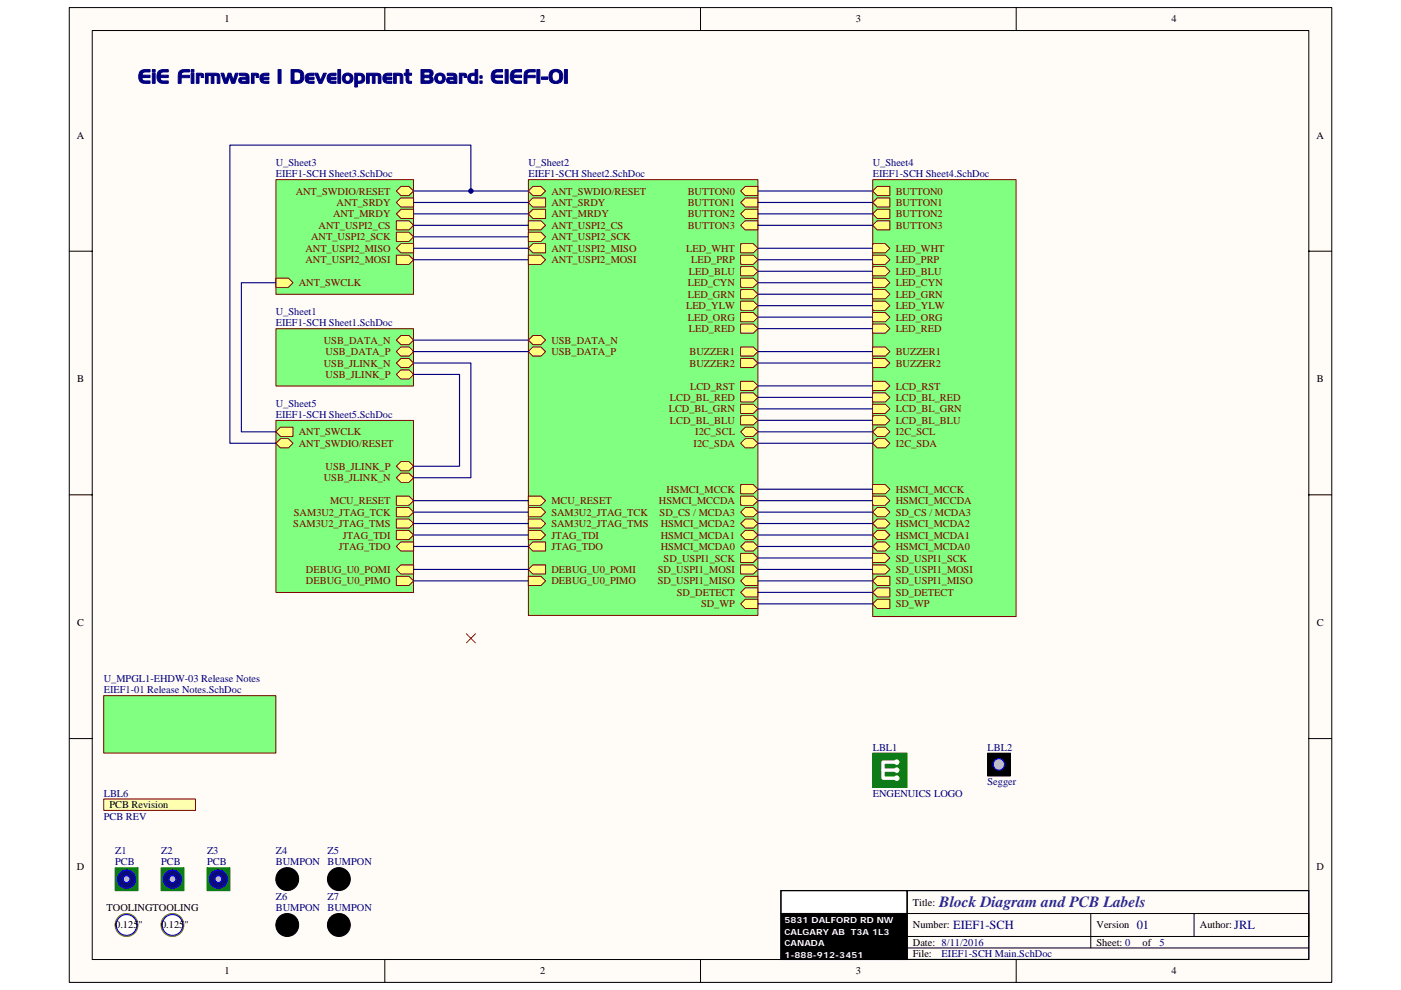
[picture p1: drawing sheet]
<svg xmlns="http://www.w3.org/2000/svg" width="297mm" height="210mm" viewBox="0 0 297 210" stroke-linecap="round" stroke-linejoin="round" font-family="sans-serif">
<path d="M14.7 1.6h267.7v206.8h-267.7z" fill="#fffcf8"/>
<path d="M14.7 1.6h267.7v206.8h-267.7z" fill="none" stroke="#000" stroke-width=".21"/>
<path d="M19.6 6.5h257.9v197h-257.9z" fill="#fffcf8"/>
<g fill="none" stroke="#000" stroke-width=".21">
<path d="M19.6 6.5h257.9v197h-257.9zM81.6 1.6v4.9M148.5 1.6v4.9M215.5 1.6v4.9M14.7 53.3h4.8M277.5 53.3h4.9M14.7 105h4.8M277.5 105h4.9M14.7 156.7h4.8M277.5 156.7h4.9M165.6 188.9h26.7M192.3 198.6h85.2v-4.8h-24.3v4.8"/>
<path d="M192.3 193.8h60.9M231.3 193.8v7.3M277.5 188.9h-85.2v14.6M81.6 203.5v4.9M148.5 203.5v4.9M192.3 201.1h85.2M215.5 203.5v4.9"/>
</g>
<path d="M165.6 188.9h26.7v4.9h-26.7z" fill="#fff"/>
<path d="M165.6 188.9h26.7v4.9h-26.7zM165.6 193.8h26.7v9.7h-26.7z" fill="none" stroke="#000" stroke-width=".21"/>
<path d="M165.6 188.9h111.9v14.6h-111.9zM165.6 193.8h26.7M192.3 188.9v14.6" fill="none" stroke="#000" stroke-width=".24"/>
<path d="M165.6 193.8h26.7v9.7h-26.7z" fill="#000"/>
<path d="M22 169.5h19.4v2.4h-19.4z" fill="#ffffb0"/>
<path d="M22 169.5h19.4v2.4h-19.4z" fill="none" stroke="#800000" stroke-width=".21"/>
<path d="M24.4 184.1h4.9v4.8h-4.9z" fill="#008000"/>
<path d="M24.4 184h4.9v4.9h-4.9z" fill="none" stroke="#008000" stroke-width=".21"/>
<circle cx="26.8" cy="186.5" r="1.94" fill="#11037e" stroke="#00f" stroke-width=".21"/>
<circle cx="26.8" cy="186.5" r=".72" fill="#c0c0c0" stroke="#00f" stroke-width=".21"/>
<path d="M34.2 184.1h4.8v4.8h-4.8z" fill="#008000"/>
<path d="M34.2 184h4.8v4.9h-4.8z" fill="none" stroke="#008000" stroke-width=".21"/>
<circle cx="36.6" cy="186.5" r="1.94" fill="#11037e" stroke="#00f" stroke-width=".21"/>
<circle cx="36.6" cy="186.5" r=".72" fill="#c0c0c0" stroke="#00f" stroke-width=".21"/>
<path d="M43.9 184.1h4.8v4.8h-4.8z" fill="#008000"/>
<path d="M43.9 184h4.8v4.9h-4.8z" fill="none" stroke="#008000" stroke-width=".21"/>
<circle cx="46.3" cy="186.5" r="1.94" fill="#11037e" stroke="#00f" stroke-width=".21"/>
<circle cx="46.3" cy="186.5" r=".72" fill="#c0c0c0" stroke="#00f" stroke-width=".21"/>
<circle cx="26.8" cy="196.2" r="2.42" fill="#909100" stroke="#808000" stroke-width=".21"/>
<circle cx="26.8" cy="196.2" r="2.19" fill="#fff" stroke="#00f" stroke-width=".21"/>
<circle cx="36.6" cy="196.2" r="2.43" fill="#909100" stroke="#808000" stroke-width=".21"/>
<circle cx="36.6" cy="196.2" r="2.19" fill="#fff" stroke="#00f" stroke-width=".21"/>
<path d="M58.5 69.7h29.2v12.2h-29.2z" fill="#80ff80"/>
<path d="M58.5 69.7h29.2v12.2h-29.2z" fill="none" stroke="#800000" stroke-width=".21"/>
<g fill="#ffff80" stroke="#800000" stroke-width=".21">
<path d="M85 71.2h1.7l1 .9-1 1h-1.7l-1-1z" fill-rule="evenodd"/>
<path d="M85 73.6h1.7l1 1-1 .9h-1.7l-1-.9z" fill-rule="evenodd"/>
<path d="M85 76h1.7l1 1-1 1h-1.7l-1-1z" fill-rule="evenodd"/>
<path d="M85 78.4h1.7l1 1-1 1h-1.7l-1-1z" fill-rule="evenodd"/>
</g>
<path d="M112.1 38.1h48.6v92.4h-48.6z" fill="#80ff80"/>
<path d="M112 38.1h48.7v92.4h-48.7z" fill="none" stroke="#800000" stroke-width=".21"/>
<g fill="#ffff80" stroke="#800000" stroke-width=".21">
<path d="M157 80.9h2.7l1 1-1 .9h-2.7z" fill-rule="evenodd"/>
<path d="M157 83.3h2.7l1 1-1 1h-2.7z" fill-rule="evenodd"/>
<path d="M157 85.7h2.7l1 1-1 1h-2.7z" fill-rule="evenodd"/>
<path d="M157 88.2h2.7l1 1-1 .9h-2.7z" fill-rule="evenodd"/>
<path d="M157 73.6h2.7l1 1-1 .9h-2.7z" fill-rule="evenodd"/>
<path d="M157 42.9l1-.9h2.7v1.9h-2.7z" fill-rule="evenodd"/>
<path d="M157 45.4l1-1h2.7v1.9h-2.7z" fill-rule="evenodd"/>
<path d="M157 47.8l1-1h2.7v2h-2.7z" fill-rule="evenodd"/>
<path d="M157 40.5l1-1h2.7v2h-2.7z" fill-rule="evenodd"/>
<path d="M112 122.2h2.7l1 1-1 1h-2.7z" fill-rule="evenodd"/>
<path d="M112 120.8l1-1h2.7v2h-2.7z" fill-rule="evenodd"/>
<path d="M157 123.2l1-1h2.7v2h-2.7z" fill-rule="evenodd"/>
<path d="M157 119.8h2.7l1 1-1 1h-2.7z" fill-rule="evenodd"/>
<path d="M157 117.4h2.7l1 .9-1 1h-2.7z" fill-rule="evenodd"/>
<path d="M158 107.7h1.7l1 .9-1 1h-1.7l-1-1z" fill-rule="evenodd"/>
<path d="M157 61.4h2.7l1 1-1 1h-2.7z" fill-rule="evenodd"/>
<path d="M157 56.6h2.7l1 .9-1 1h-2.7z" fill-rule="evenodd"/>
<path d="M157 63.9h2.7l1 .9-1 1h-2.7z" fill-rule="evenodd"/>
<path d="M157 68.7h2.7l1 1-1 1h-2.7z" fill-rule="evenodd"/>
<path d="M157 51.7h2.7l1 1-1 .9h-2.7z" fill-rule="evenodd"/>
<path d="M112 105.2h2.7l1 1-1 1h-2.7z" fill-rule="evenodd"/>
<path d="M157 66.3h2.7l1 1-1 .9h-2.7z" fill-rule="evenodd"/>
<path d="M157 54.1h2.7l1 1-1 1h-2.7z" fill-rule="evenodd"/>
<path d="M157 59h2.7l1 1-1 .9h-2.7z" fill-rule="evenodd"/>
<path d="M157 76h2.7l1 1-1 1h-2.7z" fill-rule="evenodd"/>
<path d="M157 102.8h2.7l1 1-1 .9h-2.7z" fill-rule="evenodd"/>
<path d="M157 105.2h2.7l1 1-1 1h-2.7z" fill-rule="evenodd"/>
<path d="M158 114.9h1.7l1 1-1 1h-1.7l-1-1z" fill-rule="evenodd"/>
<path d="M158 112.5h1.7l1 1-1 .9h-1.7l-1-.9z" fill-rule="evenodd"/>
<path d="M157 111l1-.9h1.7l1 .9-1 1h-1.7z" fill-rule="evenodd"/>
<path d="M112 112.5h2.7l1 1-1 .9h-2.7z" fill-rule="evenodd"/>
<path d="M112 115.9l1-1h2.7v2h-2.7z" fill-rule="evenodd"/>
<path d="M113 71.2h1.7l1 .9-1 1h-1.7l-1-1z" fill-rule="evenodd"/>
<path d="M113 73.6h1.7l1 1-1 .9h-1.7l-1-.9z" fill-rule="evenodd"/>
<path d="M157 125.6l1-.9h2.7v1.9h-2.7z" fill-rule="evenodd"/>
<path d="M157 128.1l1-1h2.7v2h-2.7z" fill-rule="evenodd"/>
<path d="M158 90.6h1.7l1 1-1 1h-1.7l-1-1z" fill-rule="evenodd"/>
<path d="M158 93h1.7l1 1-1 1h-1.7l-1-1z" fill-rule="evenodd"/>
<path d="M112 52.7l1-1h2.7v1.9h-2.7z" fill-rule="evenodd"/>
<path d="M112 42.9l1-.9h2.7v1.9h-2.7z" fill-rule="evenodd"/>
<path d="M112 45.4l1-1h2.7v1.9h-2.7z" fill-rule="evenodd"/>
<path d="M112 54.1h2.7l1 1-1 1h-2.7z" fill-rule="evenodd"/>
<path d="M112 49.3h2.7l1 .9-1 1h-2.7z" fill-rule="evenodd"/>
<path d="M112 46.8h2.7l1 1-1 1h-2.7z" fill-rule="evenodd"/>
<path d="M113 39.5h1.7l1 1-1 1h-1.7l-1-1z" fill-rule="evenodd"/>
<path d="M112 110.1h2.7l1 .9-1 1h-2.7z" fill-rule="evenodd"/>
<path d="M112 107.7h2.7l1 .9-1 1h-2.7z" fill-rule="evenodd"/>
</g>
<path d="M58.5 38.1h29.2v24.3h-29.2z" fill="#80ff80"/>
<path d="M58.5 38.1h29.2v24.3h-29.2z" fill="none" stroke="#800000" stroke-width=".21"/>
<g fill="#ffff80" stroke="#800000" stroke-width=".21">
<path d="M84 52.7l1-1h2.7v1.9h-2.7z" fill-rule="evenodd"/>
<path d="M84 42.9l1-.9h2.7v1.9h-2.7z" fill-rule="evenodd"/>
<path d="M84 45.4l1-1h2.7v1.9h-2.7z" fill-rule="evenodd"/>
<path d="M84 54.1h2.7l1 1-1 1h-2.7z" fill-rule="evenodd"/>
<path d="M84 49.3h2.7l1 .9-1 1h-2.7z" fill-rule="evenodd"/>
<path d="M84 46.8h2.7l1 1-1 1h-2.7z" fill-rule="evenodd"/>
<path d="M58.5 59h2.6l1 1-1 .9h-2.6z" fill-rule="evenodd"/>
<path d="M85 39.5h1.7l1 1-1 1h-1.7l-1-1z" fill-rule="evenodd"/>
</g>
<path d="M185.1 38.1h30.3v92.7h-30.3z" fill="#80ff80"/>
<path d="M185 38.1h30.4v92.7h-30.4z" fill="none" stroke="#800000" stroke-width=".21"/>
<g fill="#ffff80" stroke="#800000" stroke-width=".21">
<path d="M185 73.6h2.7l1 1-1 .9h-2.7z" fill-rule="evenodd"/>
<path d="M185 45.4l1-1h2.7v1.9h-2.7z" fill-rule="evenodd"/>
<path d="M185 47.8l1-1h2.7v2h-2.7z" fill-rule="evenodd"/>
<path d="M185 42.9l1-.9h2.7v1.9h-2.7z" fill-rule="evenodd"/>
<path d="M186 90.6h1.7l1 1-1 1h-1.7l-1-1z" fill-rule="evenodd"/>
<path d="M186 93h1.7l1 1-1 1h-1.7l-1-1z" fill-rule="evenodd"/>
<path d="M185 80.9h2.7l1 1-1 .9h-2.7z" fill-rule="evenodd"/>
<path d="M185 83.3h2.7l1 1-1 1h-2.7z" fill-rule="evenodd"/>
<path d="M185 85.7h2.7l1 1-1 1h-2.7z" fill-rule="evenodd"/>
<path d="M185 88.2h2.7l1 1-1 .9h-2.7z" fill-rule="evenodd"/>
<path d="M185 61.4h2.7l1 1-1 1h-2.7z" fill-rule="evenodd"/>
<path d="M185 59h2.7l1 1-1 .9h-2.7z" fill-rule="evenodd"/>
<path d="M185 63.9h2.7l1 .9-1 1h-2.7z" fill-rule="evenodd"/>
<path d="M185 68.7h2.7l1 1-1 1h-2.7z" fill-rule="evenodd"/>
<path d="M185 51.7h2.7l1 1-1 .9h-2.7z" fill-rule="evenodd"/>
<path d="M185 66.3h2.7l1 1-1 .9h-2.7z" fill-rule="evenodd"/>
<path d="M185 54.1h2.7l1 1-1 1h-2.7z" fill-rule="evenodd"/>
<path d="M185 56.6h2.7l1 .9-1 1h-2.7z" fill-rule="evenodd"/>
<path d="M185 76h2.7l1 1-1 1h-2.7z" fill-rule="evenodd"/>
<path d="M185 40.5l1-1h2.7v2h-2.7z" fill-rule="evenodd"/>
<path d="M186 107.7h1.7l1 .9-1 1h-1.7l-1-1z" fill-rule="evenodd"/>
<path d="M185 102.8h2.7l1 1-1 .9h-2.7z" fill-rule="evenodd"/>
<path d="M185 105.2h2.7l1 1-1 1h-2.7z" fill-rule="evenodd"/>
<path d="M186 114.9h1.7l1 1-1 1h-1.7l-1-1z" fill-rule="evenodd"/>
<path d="M186 112.5h1.7l1 1-1 .9h-1.7l-1-.9z" fill-rule="evenodd"/>
<path d="M185 111l1-.9h1.7l1 .9-1 1h-1.7z" fill-rule="evenodd"/>
<path d="M185 125.6l1-.9h2.7v1.9h-2.7z" fill-rule="evenodd"/>
<path d="M185 128.1l1-1h2.7v2h-2.7z" fill-rule="evenodd"/>
<path d="M185 123.2l1-1h2.7v2h-2.7z" fill-rule="evenodd"/>
<path d="M185 119.8h2.7l1 1-1 1h-2.7z" fill-rule="evenodd"/>
<path d="M185 117.4h2.7l1 .9-1 1h-2.7z" fill-rule="evenodd"/>
</g>
<path d="M58.5 89.2h29.2v36.5h-29.2z" fill="#80ff80"/>
<path d="M58.5 89.2h29.2v36.5h-29.2z" fill="none" stroke="#800000" stroke-width=".21"/>
<g fill="#ffff80" stroke="#800000" stroke-width=".21">
<path d="M85 100.4h1.7l1 .9-1 1h-1.7l-1-1z" fill-rule="evenodd"/>
<path d="M85 97.9h1.7l1 1-1 1h-1.7l-1-1z" fill-rule="evenodd"/>
<path d="M84 105.2h2.7l1 1-1 1h-2.7z" fill-rule="evenodd"/>
<path d="M84 112.5h2.7l1 1-1 .9h-2.7z" fill-rule="evenodd"/>
<path d="M84 115.9l1-1h2.7v2h-2.7z" fill-rule="evenodd"/>
<path d="M84 122.2h2.7l1 1-1 1h-2.7z" fill-rule="evenodd"/>
<path d="M84 120.8l1-1h2.7v2h-2.7z" fill-rule="evenodd"/>
<path d="M84 110.1h2.7l1 .9-1 1h-2.7z" fill-rule="evenodd"/>
<path d="M84 107.7h2.7l1 .9-1 1h-2.7z" fill-rule="evenodd"/>
<path d="M59.5 90.6h2.6v2h-2.6l-1-1z" fill-rule="evenodd"/>
<path d="M59.5 93h1.6l1 1-1 1h-1.6l-1-1z" fill-rule="evenodd"/>
</g>
<g fill="none" stroke="#000080" stroke-width=".24">
<path d="M87.7 40.5h24.3M87.7 42.9h24.3M87.7 45.4h24.3M87.7 47.8h24.3M87.7 50.2h24.3M87.7 52.7h24.3M87.7 55.1h24.3M160.7 40.5h24.3M160.7 42.9h24.3M160.7 45.4h24.3M160.7 47.8h24.3M160.7 52.7h24.3"/>
<path d="M160.7 55.1h24.3M160.7 57.5h24.3M160.7 60h24.3M87.7 77h12.1v24.3h-12.1M87.7 79.4h9.7v19.5h-9.7M87.7 72.1h24.3M87.7 74.6h24.3M160.7 74.6h24.3M160.7 62.4h24.3M160.7 64.8h24.3M160.7 67.3h24.3M160.7 69.7h24.3"/>
<path d="M160.7 77h24.3M160.7 94h24.3M160.7 81.9h24.3M160.7 84.3h24.3M160.7 86.7h24.3M160.7 89.2h24.3M160.7 91.6h24.3M87.7 106.2h24.3M87.7 108.6h24.3M87.7 111h24.3M87.7 113.5h24.3M87.7 115.9h24.3"/>
<path d="M160.7 106.2h24.3M160.7 108.6h24.3M160.7 111h24.3M160.7 113.5h24.3M160.7 115.9h24.3M160.7 103.8h24.3M160.7 118.3h24.3M87.7 120.8h24.3M87.7 123.2h24.3M160.7 120.8h24.3M160.7 123.2h24.3M160.7 125.6h24.3"/>
<path d="M160.7 128.1h24.3"/>
</g>
<path d="M98.9 134.4l1.9 2M100.8 134.4l-1.9 2" fill="none" stroke="#f00" stroke-width=".21"/>
<path d="M209.4 159.8h4.8v4.8h-4.8z" fill="#000"/>
<path d="M209.4 159.7h4.8v4.9h-4.8z" fill="none" stroke="#000" stroke-width=".21"/>
<circle cx="211.8" cy="162.1" r="1.21" fill="#c0c0c0" stroke="#00f" stroke-width=".21"/>
<path d="M185.1 159.8h7.2v7.2h-7.2z" fill="#008000"/>
<path d="M185 159.7h7.3v7.3h-7.3z" fill="none" stroke="#008000" stroke-width=".21"/>
<g fill="#fff" stroke="#fff" stroke-width=".21">
<circle cx="190.1" cy="161.6" r=".48"/>
<circle cx="190.1" cy="163.3" r=".48"/>
<circle cx="190.1" cy="165.1" r=".48"/>
</g>
<path d="M187.2 163.3h2.9M190.1 161.6h-2.9v3.5h2.9" fill="none" stroke="#fff" stroke-width=".73"/>
<path d="M58.5 60h-7.3v31.6h7.3M99.8 40.5v-9.7h-51.1v63.2h9.8" fill="none" stroke="#000080" stroke-width=".24"/>
<circle cx="99.8" cy="40.5" r=".48" fill="#000080" stroke="#000080" stroke-width=".21"/>
<g fill="#000" stroke="#000" stroke-width=".21">
<circle cx="60.9" cy="186.5" r="2.43"/>
<circle cx="60.9" cy="196.2" r="2.43"/>
<circle cx="71.8" cy="186.5" r="2.43"/>
<circle cx="71.8" cy="196.2" r="2.42"/>
</g>
<path d="M22 147.6h36.5v12.1h-36.5z" fill="#80ff80"/>
<path d="M22 147.6h36.5v12.1h-36.5z" fill="none" stroke="#800000" stroke-width=".21"/>
<text font-size="4.1" fill="#000080" x="29.3" y="17.7">EiE Firmware 1 Development Board: EIEF1-01</text>
<text font-size="3.3" fill="#421c8b" x="199.2" y="192.3">Block Diagram and PCB Labels</text>
<g font-size="2.6" fill="#000080">
<text x="202.1" y="197.1">EIEF1-SCH</text>
<text x="241" y="197.1">01</text>
<text x="261.7" y="197.1">JRL</text>
</g>
<g font-size="2.2">
<text x="47.6" y="4.8">1</text>
<text x="114.5" y="4.8">2</text>
<text x="181.4" y="4.8">3</text>
<text x="248.4" y="4.8">4</text>
<text x="16.3" y="29.4">A</text>
<text x="279.1" y="29.4">A</text>
<text x="16.4" y="81.1">B</text>
<text x="279.2" y="81.1">B</text>
<text x="16.4" y="132.8">C</text>
<text x="279.2" y="132.8">C</text>
<text x="23.2" y="171.4">PCB Revision</text>
<text x="16.3" y="184.5">D</text>
<text x="279.1" y="184.5">D</text>
<text x="22.6" y="193.3">TOOLINGTOOLING</text>
<text x="24.4" y="196.9">0.125&quot;</text>
<text x="34.2" y="196.9">0.125&quot;</text>
<text x="193.5" y="192.1">Title:</text>
<text x="193.5" y="196.9">Number:</text>
<text x="232.5" y="196.9">Version</text>
<text x="254.4" y="196.9">Author:</text>
<text x="193.5" y="200.6">Date: 8/11/2016</text>
<text x="193.5" y="203">File:</text>
<text x="232.5" y="200.6">Sheet: 0</text>
<text x="242.2" y="200.6">of</text>
<text x="47.6" y="206.7">1</text>
<text x="114.5" y="206.7">2</text>
<text x="181.4" y="206.7">3</text>
<text x="248.4" y="206.7">4</text>
</g>
<g font-size="2.2" fill="#000080">
<text x="58.5" y="35.2">U_Sheet3</text>
<text x="112" y="35.2">U_Sheet2</text>
<text x="185" y="35.2">U_Sheet4</text>
<text x="58.5" y="37.6">EIEF1-SCH Sheet3.SchDoc</text>
<text x="112" y="37.6">EIEF1-SCH Sheet2.SchDoc</text>
<text x="185" y="37.6">EIEF1-SCH Sheet4.SchDoc</text>
<text x="58.5" y="66.8">U_Sheet1</text>
<text x="58.5" y="69.2">EIEF1-SCH Sheet1.SchDoc</text>
<text x="58.5" y="86.3">U_Sheet5</text>
<text x="58.5" y="88.7">EIEF1-SCH Sheet5.SchDoc</text>
<text x="22" y="144.6">U_MPGL1-EHDW-03 Release Notes</text>
<text x="22" y="147.1">EIEF1-01 Release Notes.SchDoc</text>
<text x="185" y="159.2">LBL1</text>
<text x="209.4" y="159.2">LBL2</text>
<text x="209.4" y="166.5">Segger</text>
<text x="22" y="169">LBL6</text>
<text x="22" y="173.8">PCB REV</text>
<text x="185" y="169">ENGENUICS LOGO</text>
<text x="24.4" y="181.1">Z1</text>
<text x="24.4" y="183.6">PCB</text>
<text x="34.2" y="181.1">Z2</text>
<text x="34.2" y="183.6">PCB</text>
<text x="43.9" y="181.1">Z3</text>
<text x="43.9" y="183.6">PCB</text>
<text x="58.5" y="181.1">Z4</text>
<text x="58.5" y="183.6">BUMPON</text>
<text x="69.4" y="181.1">Z5</text>
<text x="69.4" y="183.6">BUMPON</text>
<text x="58.5" y="190.9">Z6</text>
<text x="69.4" y="190.9">Z7</text>
<text x="58.5" y="193.3">BUMPON</text>
<text x="69.4" y="193.3">BUMPON</text>
<text x="199.6" y="203">EIEF1-SCH Main.SchDoc</text>
<text x="245.9" y="200.6">5</text>
</g>
<g font-size="2.2" fill="#800000">
<text x="62.7" y="41.3">ANT_SWDIO/RESET</text>
<text x="116.9" y="41.3">ANT_SWDIO/RESET</text>
<text x="145.8" y="41.3">BUTTON0</text>
<text x="189.9" y="41.3">BUTTON0</text>
<text x="70.6" y="46.1">ANT_MRDY</text>
<text x="71.3" y="43.7">ANT_SRDY</text>
<text x="116.9" y="43.7">ANT_SRDY</text>
<text x="116.9" y="46.1">ANT_MRDY</text>
<text x="145.8" y="43.7">BUTTON1</text>
<text x="145.8" y="46.1">BUTTON2</text>
<text x="189.9" y="46.1">BUTTON2</text>
<text x="189.9" y="43.7">BUTTON1</text>
<text x="64.7" y="53.4">ANT_USPI2_MISO</text>
<text x="66" y="51">ANT_USPI2_SCK</text>
<text x="67.6" y="48.6">ANT_USPI2_CS</text>
<text x="116.9" y="53.4">ANT_USPI2_MISO</text>
<text x="116.9" y="51">ANT_USPI2_SCK</text>
<text x="116.9" y="48.6">ANT_USPI2_CS</text>
<text x="145.5" y="53.4">LED_WHT</text>
<text x="145.8" y="48.6">BUTTON3</text>
<text x="189.9" y="48.6">BUTTON3</text>
<text x="189.9" y="53.4">LED_WHT</text>
<text x="64.7" y="55.9">ANT_USPI2_MOSI</text>
<text x="116.9" y="55.9">ANT_USPI2_MOSI</text>
<text x="146.1" y="58.3">LED_BLU</text>
<text x="146.6" y="55.9">LED_PRP</text>
<text x="189.9" y="55.9">LED_PRP</text>
<text x="189.9" y="58.3">LED_BLU</text>
<text x="63.3" y="60.7">ANT_SWCLK</text>
<text x="145.5" y="65.6">LED_YLW</text>
<text x="145.8" y="63.1">LED_GRN</text>
<text x="145.8" y="60.7">LED_CYN</text>
<text x="189.9" y="63.1">LED_GRN</text>
<text x="189.9" y="60.7">LED_CYN</text>
<text x="189.9" y="65.6">LED_YLW</text>
<text x="145.8" y="68">LED_ORG</text>
<text x="146.1" y="70.4">LED_RED</text>
<text x="189.9" y="70.4">LED_RED</text>
<text x="189.9" y="68">LED_ORG</text>
<text x="68.7" y="72.9">USB_DATA_N</text>
<text x="68.7" y="77.7">USB_JLINK_N</text>
<text x="69" y="75.3">USB_DATA_P</text>
<text x="116.9" y="72.9">USB_DATA_N</text>
<text x="116.9" y="75.3">USB_DATA_P</text>
<text x="146.2" y="75.3">BUZZER1</text>
<text x="146.2" y="77.7">BUZZER2</text>
<text x="189.9" y="75.3">BUZZER1</text>
<text x="189.9" y="77.7">BUZZER2</text>
<text x="69" y="80.2">USB_JLINK_P</text>
<text x="146.3" y="82.6">LCD_RST</text>
<text x="189.9" y="82.6">LCD_RST</text>
<text x="141.8" y="87.5">LCD_BL_GRN</text>
<text x="142" y="85">LCD_BL_RED</text>
<text x="142" y="89.9">LCD_BL_BLU</text>
<text x="189.9" y="85">LCD_BL_RED</text>
<text x="189.9" y="87.5">LCD_BL_GRN</text>
<text x="189.9" y="89.9">LCD_BL_BLU</text>
<text x="63.3" y="92.4">ANT_SWCLK</text>
<text x="63.3" y="94.8">ANT_SWDIO/RESET</text>
<text x="147" y="94.8">I2C_SDA</text>
<text x="147.4" y="92.4">I2C_SCL</text>
<text x="189.9" y="92.4">I2C_SCL</text>
<text x="189.9" y="94.8">I2C_SDA</text>
<text x="69" y="99.6">USB_JLINK_P</text>
<text x="68.7" y="102.1">USB_JLINK_N</text>
<text x="70" y="106.9">MCU_RESET</text>
<text x="116.9" y="106.9">MCU_RESET</text>
<text x="139.7" y="106.9">HSMCI_MCCDA</text>
<text x="141.3" y="104.5">HSMCI_MCCK</text>
<text x="189.9" y="104.5">HSMCI_MCCK</text>
<text x="189.9" y="106.9">HSMCI_MCCDA</text>
<text x="62.2" y="111.8">SAM3U2_JTAG_TMS</text>
<text x="62.3" y="109.4">SAM3U2_JTAG_TCK</text>
<text x="116.9" y="111.8">SAM3U2_JTAG_TMS</text>
<text x="116.9" y="109.4">SAM3U2_JTAG_TCK</text>
<text x="139.8" y="109.4">SD_CS / MCDA3</text>
<text x="140.1" y="111.8">HSMCI_MCDA2</text>
<text x="189.9" y="109.4">SD_CS / MCDA3</text>
<text x="189.9" y="111.8">HSMCI_MCDA2</text>
<text x="71.8" y="116.7">JTAG_TDO</text>
<text x="72.7" y="114.2">JTAG_TDI</text>
<text x="116.9" y="114.2">JTAG_TDI</text>
<text x="116.9" y="116.7">JTAG_TDO</text>
<text x="140.1" y="116.7">HSMCI_MCDA0</text>
<text x="140.1" y="114.2">HSMCI_MCDA1</text>
<text x="140.7" y="119.1">SD_USPI1_SCK</text>
<text x="189.9" y="116.7">HSMCI_MCDA0</text>
<text x="189.9" y="114.2">HSMCI_MCDA1</text>
<text x="189.9" y="119.1">SD_USPI1_SCK</text>
<text x="64.9" y="124">DEBUG_U0_PIMO</text>
<text x="64.9" y="121.5">DEBUG_U0_POMI</text>
<text x="116.9" y="124">DEBUG_U0_PIMO</text>
<text x="116.9" y="121.5">DEBUG_U0_POMI</text>
<text x="139.5" y="124">SD_USPI1_MISO</text>
<text x="139.5" y="121.5">SD_USPI1_MOSI</text>
<text x="189.9" y="124">SD_USPI1_MISO</text>
<text x="189.9" y="121.5">SD_USPI1_MOSI</text>
<text x="143.5" y="126.4">SD_DETECT</text>
<text x="148.6" y="128.8">SD_WP</text>
<text x="189.9" y="126.4">SD_DETECT</text>
<text x="189.9" y="128.8">SD_WP</text>
</g>
<g font-size="1.8" fill="#fff">
<text x="166.3" y="195.8">5831 DALFORD RD NW</text>
<text x="166.3" y="198.2">CALGARY AB T3A 1L3</text>
<text x="166.3" y="200.7">CANADA</text>
<text x="166.3" y="203.1">1-888-912-3451</text>
</g>
</svg>
